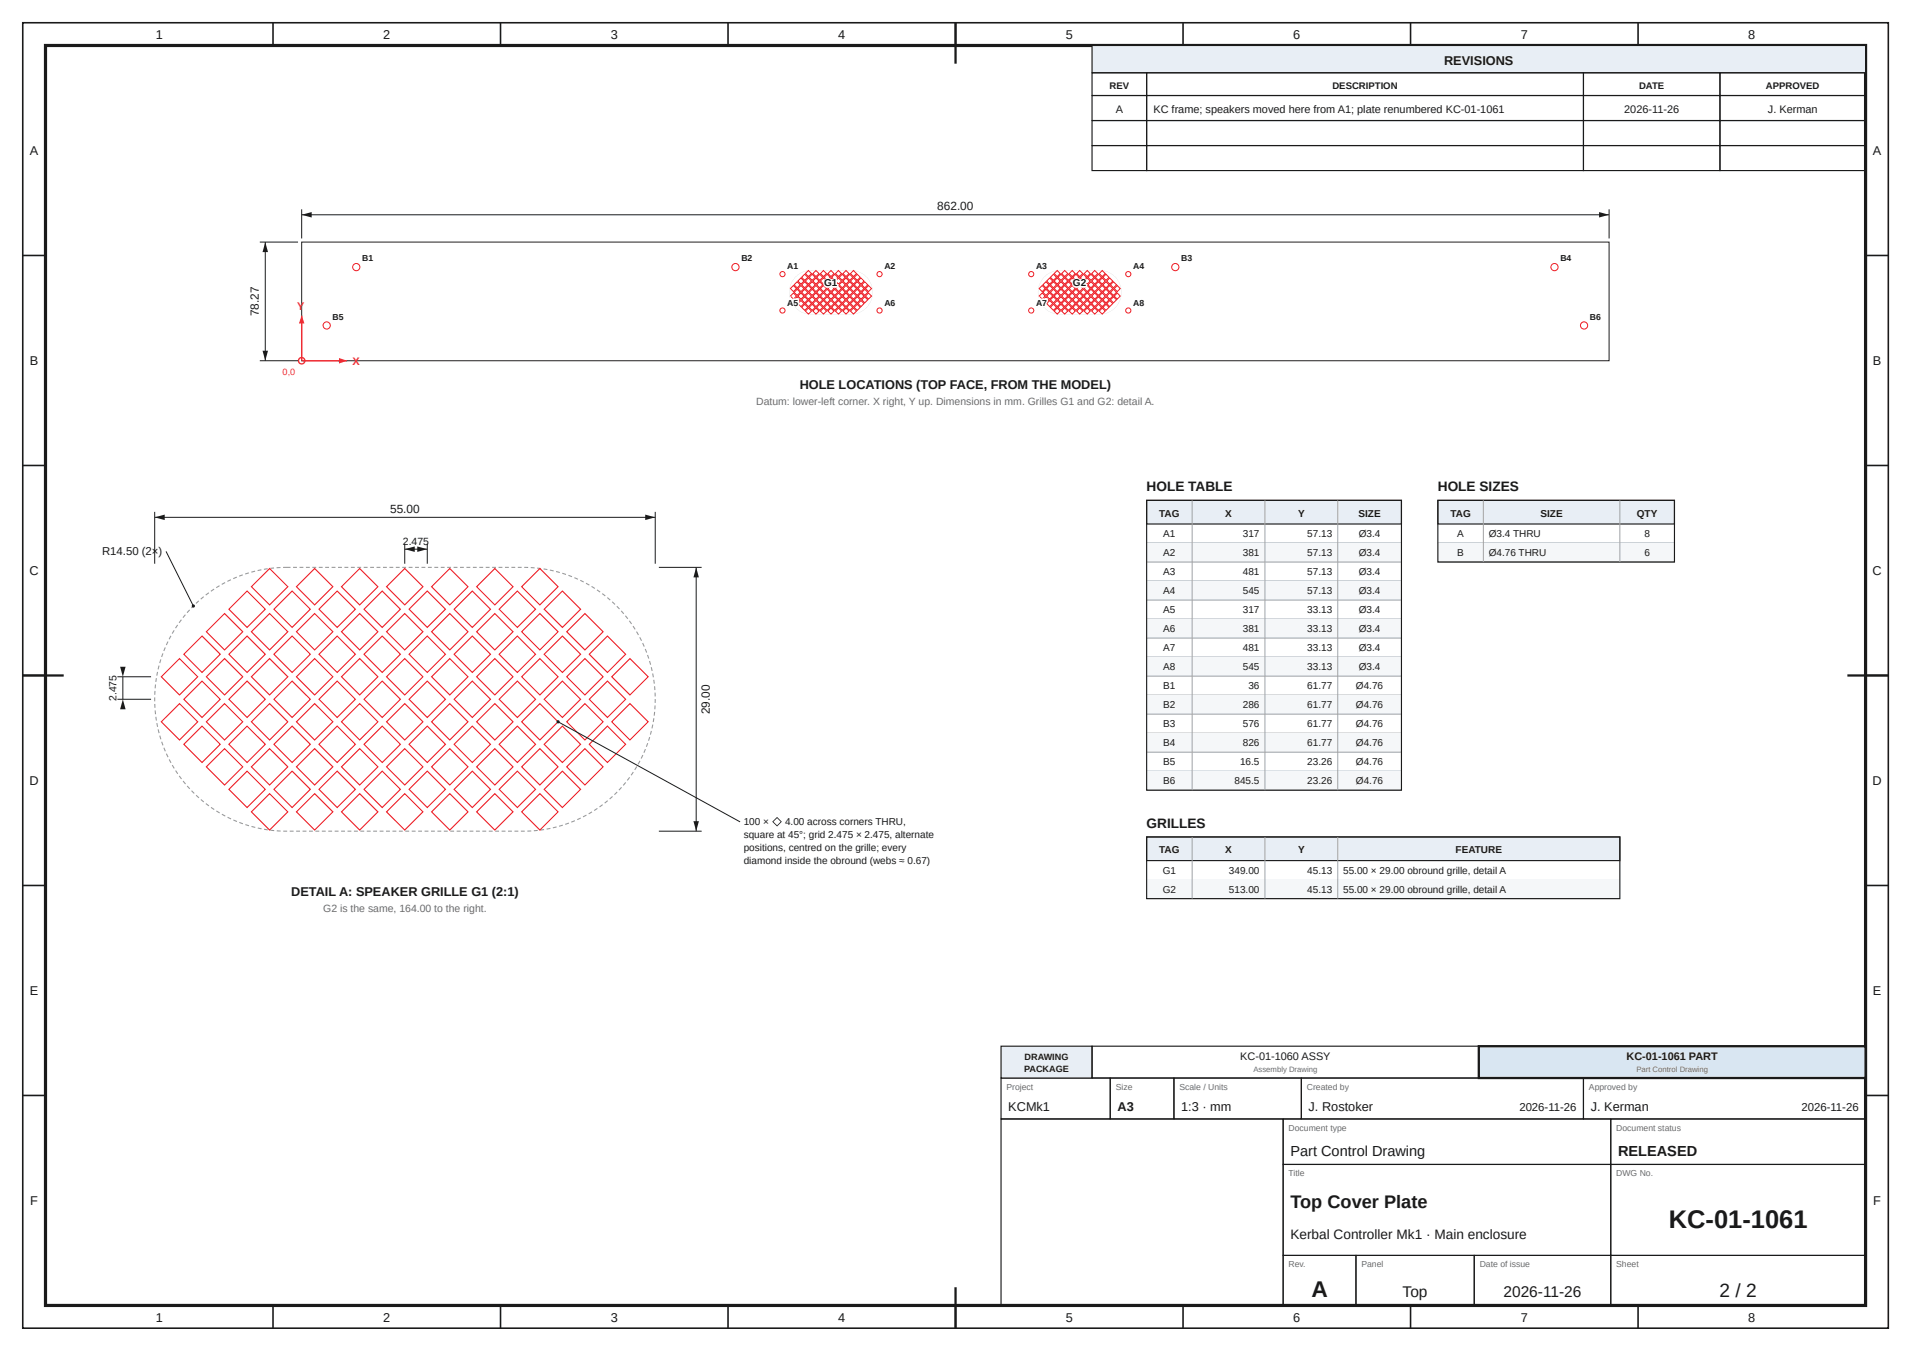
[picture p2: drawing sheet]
<svg xmlns="http://www.w3.org/2000/svg" width="420mm" height="297mm" viewBox="0 0 420 297" stroke-linecap="round" stroke-linejoin="round" font-family="sans-serif">
<g fill="none" stroke="#1a1a1a" stroke-width=".35">
<path d="M5 5h410v287h-410zM60 5v5M110 5v5M160 5v5M210 5v5M260 5v5M310 5v5M360 5v5M5 56.2h5M410 56.2h5M5 102.3h5M410 102.3h5"/>
<path d="M5 148.5h5M410 148.5h5M5 194.7h5M410 194.7h5M5 240.8h5M410 240.8h5M60 287v5M110 287v5M160 287v5M210 287v5M260 287v5M310 287v5"/>
<path d="M360 287v5"/>
</g>
<path d="M10 10h400v277h-400z" fill="none" stroke="#1a1a1a" stroke-width=".7" stroke-linecap="butt"/>
<path d="M210 5v9M5 148.5h9M406 148.5h9M210 283v9" fill="none" stroke="#1a1a1a" stroke-width=".5"/>
<path d="M240 10h170v6h-170z" fill="#e8eef5"/>
<g fill="none" stroke="#1a1a1a" stroke-width=".25">
<path d="M240 10h170v6h-170zM240 16h12v5h-12zM252 16h96v5h-96zM348 16h30v5h-30zM378 16h32v5h-32zM240 21h12v5.5h-12zM240 26.5h12v5.5h-12zM240 32h12v5.5h-12zM252 21h96v5.5h-96zM252 26.5h96v5.5h-96zM252 32h96v5.5h-96zM348 21h30v5.5h-30z"/>
<path d="M348 26.5h30v5.5h-30zM348 32h30v5.5h-30zM378 21h32v5.5h-32zM378 26.5h32v5.5h-32zM378 32h32v5.5h-32zM220 237h24v9h-24zM244 237h14v9h-14zM258 237h28v9h-28zM286 237h62v9h-62zM348 237h62v9h-62zM220 246h62v41h-62zM282 246h72v10h-72z"/>
<path d="M282 256h72v20h-72zM354 246h56v10h-56zM354 256h56v20h-56zM282 276h16v11h-16zM298 276h26v11h-26zM324 276h30v11h-30zM354 276h56v11h-56z"/>
</g>
<path d="M220 230h20v7h-20z" fill="#e8eef5"/>
<path d="M220 230h20v7h-20zM240 230h85v7h-85z" fill="none" stroke="#1a1a1a" stroke-width=".25"/>
<path d="M325 230h85v7h-85z" fill="#d9e6f2"/>
<path d="M325 230h85v7h-85z" fill="none" stroke="#1a1a1a" stroke-width=".5"/>
<path d="M252 110h56v5.2h-56z" fill="#e8eef5"/>
<path d="M252 110h56v5.2h-56z" fill="none" stroke="#1a1a1a" stroke-width=".25"/>
<path d="M252 119.4h56" fill="none" stroke="#9aa3ad" stroke-width=".22"/>
<path d="M252 119.4h56v4.2h-56z" fill="#f5f7f9"/>
<path d="M252 123.6h56M252 127.7h56" fill="none" stroke="#9aa3ad" stroke-width=".22"/>
<path d="M252 127.7h56v4.2h-56z" fill="#f5f7f9"/>
<path d="M252 131.9h56M252 136.1h56" fill="none" stroke="#9aa3ad" stroke-width=".22"/>
<path d="M252 136.1h56v4.2h-56z" fill="#f5f7f9"/>
<path d="M252 140.3h56M252 144.5h56" fill="none" stroke="#9aa3ad" stroke-width=".22"/>
<path d="M252 144.5h56v4.1h-56z" fill="#f5f7f9"/>
<path d="M252 148.6h56M252 152.8h56" fill="none" stroke="#9aa3ad" stroke-width=".22"/>
<path d="M252 152.8h56v4.2h-56z" fill="#f5f7f9"/>
<path d="M252 157h56M252 161.2h56" fill="none" stroke="#9aa3ad" stroke-width=".22"/>
<path d="M252 161.2h56v4.2h-56z" fill="#f5f7f9"/>
<path d="M252 165.4h56M252 169.5h56" fill="none" stroke="#9aa3ad" stroke-width=".22"/>
<path d="M252 169.5h56v4.2h-56z" fill="#f5f7f9"/>
<path d="M262 110v63.7M278 110v63.7M294 110v63.7M252 173.7h56" fill="none" stroke="#9aa3ad" stroke-width=".22"/>
<path d="M252 110h56v63.7h-56z" fill="none" stroke="#1a1a1a" stroke-width=".25"/>
<path d="M316 110h52v5.2h-52z" fill="#e8eef5"/>
<path d="M316 110h52v5.2h-52z" fill="none" stroke="#1a1a1a" stroke-width=".25"/>
<path d="M316 119.4h52" fill="none" stroke="#9aa3ad" stroke-width=".22"/>
<path d="M316 119.4h52v4.2h-52z" fill="#f5f7f9"/>
<path d="M326 110v13.6M356 110v13.6M316 123.6h52" fill="none" stroke="#9aa3ad" stroke-width=".22"/>
<path d="M316 110h52v13.6h-52z" fill="none" stroke="#1a1a1a" stroke-width=".25"/>
<path d="M252 184h104v5.2h-104z" fill="#e8eef5"/>
<path d="M252 184h104v5.2h-104z" fill="none" stroke="#1a1a1a" stroke-width=".25"/>
<path d="M252 193.4h104" fill="none" stroke="#9aa3ad" stroke-width=".22"/>
<path d="M252 193.4h104v4.2h-104z" fill="#f5f7f9"/>
<path d="M252 197.6h104M262 184v13.6M278 184v13.6M294 184v13.6" fill="none" stroke="#9aa3ad" stroke-width=".22"/>
<path d="M252 184h104v13.6h-104z" fill="none" stroke="#1a1a1a" stroke-width=".25"/>
<path d="M66.3 53.2h287.3v26.1h-287.3z" fill="none" stroke="#231f20" stroke-width=".22"/>
<g fill="#999">
<path d="M178.5 59.4l.2 .1zM178.8 59.4l.1 .1zM179 59.4l.1 .1zM179.2 59.4l.2 .1zM179.5 59.4l.1 .1zM179.7 59.4l.2 .1zM179.9 59.4l.2 .1zM180.2 59.4l.1 .1zM180.4 59.4l.2 .1zM180.7 59.4l.1 .1zM180.9 59.4l.1 .1zM181.1 59.4l.2 .1zM181.4 59.4l.1 .1zM181.6 59.4l.1 .1zM181.8 59.4l.2 .1zM182.1 59.4l.1 .1zM182.3 59.4l.1 .1zM182.5 59.4l.2 .1zM182.8 59.4l.1 .1zM183 59.4l.1 .1zM183.2 59.4l.2 .1zM183.5 59.4l.1 .1zM183.7 59.4l.1 .1zM183.9 59.4l.2 .1zM184.2 59.4l.1 .1zM184.4 59.4l.2 .1zM184.6 59.4l.2 .1zM184.9 59.4l.1 .1zM185.1 59.4l.2 .1zM185.4 59.4l.1 .1zM185.6 59.4l.1 .1zM185.8 59.4l.2 .1zM186.1 59.4l.1 .1zM186.3 59.4l.1 .1zM186.5 59.4l.2 .1zM186.8 59.4l.1 .1zM187 59.4l.1 .1zM187.2 59.4l.2 .1zM187.5 59.4l.1 .1zM187.7 59.5h.1zM187.9 59.5l.2 .1zM188.2 59.6h.1zM188.4 59.6l.1 .1zM188.6 59.7l.1 .1zM188.8 59.8l.2 .1zM189.1 59.9l.1 .1zM189.3 60l.1 .1zM189.5 60.1l.1 .1zM189.7 60.2l.1 .2zM189.9 60.4l.1 .1zM190.1 60.5v.1zM190.2 60.7l.1 .1zM190.4 60.9h.1zM190.5 61l.2 .1zM190.7 61.2l.1 .1zM190.8 61.4l.1 .1zM191 61.6l.1 .1zM191.1 61.8l.1 .1zM191.2 62l.1 .1zM191.3 62.2l.1 .1zM191.4 62.4l.1 .1zM191.5 62.6l.1 .2zM191.6 62.9v.1zM191.6 63.1l.1 .1zM191.7 63.3l.1 .2zM191.7 63.6l.1 .1zM191.8 63.8v.1zM191.8 64v.2zM191.8 64.3v.1zM191.8 64.5v.1zM191.8 64.7v.2zM191.7 65v.1zM191.7 65.2v.1zM191.6 65.4v.2zM191.6 65.6v.2zM191.5 65.9v.1zM191.4 66.1v.1zM191.3 66.3v.1zM191.2 66.5v.2zM191.1 66.7v.2zM191 66.9l-.1 .2zM190.8 67.1v.1zM190.7 67.3l-.1 .1zM190.5 67.5v.1zM190.3 67.7h.1zM190.1 67.9l.1-.1zM189.9 68.1l.2-.1zM189.7 68.2l.2-.1zM189.6 68.3h.1zM189.4 68.4h.1zM189.1 68.6l.2-.1zM188.9 68.7l.2-.1zM188.7 68.7h.2zM188.5 68.8h.1zM188.3 68.9h.1zM188 69h.2zM187.8 69h.2zM187.6 69l.1 .1zM187.4 69.1h.1zM187.1 69.1h.2zM186.9 69.1h.1zM186.6 69.1h.2zM186.4 69.1h.1zM186.2 69.1h.1zM185.9 69.1h.2zM185.7 69.1h.1zM185.5 69.1h.1zM185.2 69.1h.2zM185 69.1h.1zM184.8 69.1h.1zM184.5 69.1h.2zM184.3 69.1h.1zM184.1 69.1h.1zM183.8 69.1h.2zM183.6 69.1h.1zM183.4 69.1h.1zM183.1 69.1h.2zM182.9 69.1h.1zM182.6 69.1h.2zM182.4 69.1h.2zM182.2 69.1h.1zM181.9 69.1h.2zM181.7 69.1h.1zM181.5 69.1h.1zM181.2 69.1h.2zM181 69.1h.1zM180.8 69.1h.1zM180.5 69.1h.2zM180.3 69.1h.1zM180.1 69.1h.1zM179.8 69.1h.2zM179.6 69.1h.1zM179.4 69.1h.1zM179.1 69.1h.2zM178.9 69.1h.1zM178.6 69.1h.2zM178.4 69.1h.2zM178.2 69.1h.1zM177.9 69.1h.2zM177.7 69l.1 .1zM177.5 69l.1 .1zM177.2 69h.2zM177 68.9l.1 .1zM176.8 68.8l.1 .1zM176.6 68.8h.1zM176.4 68.7l.1 .1zM176.1 68.6l.2 .1zM175.9 68.5l.1 .1zM175.7 68.3l.1 .1zM175.5 68.2l.1 .1zM175.4 68.1v.1zM175.2 67.9l.1 .1zM175 67.8l.1 .1zM174.8 67.6l.1 .1zM174.6 67.5h.2zM174.5 67.3l.1 .1zM174.3 67.1l.2 .1zM174.2 66.9l.1 .1zM174.1 66.7l.1 .1zM174 66.5l.1 .1zM173.9 66.3l.1 .1zM173.8 66l.1 .2zM173.7 65.8l.1 .1zM173.6 65.6l.1 .1zM173.6 65.4v.1zM173.5 65.1l.1 .2zM173.5 64.9v.1zM173.5 64.7v.1zM173.4 64.4l.1 .2zM173.4 64.2l.1 .1zM173.5 64v.1zM173.5 63.7v.2zM173.5 63.5v.1zM173.5 63.3l.1 .1zM173.6 63v.2zM173.7 62.8v.1zM173.7 62.6v.1zM173.8 62.4v.1zM173.9 62.1v.2zM174 61.9v.2zM174.2 61.7l-.1 .2zM174.3 61.5l-.1 .2zM174.4 61.3v.2zM174.6 61.2l-.1 .1zM174.7 61v.1zM175 60.7h.1zM175.1 60.6l.2-.1zM175.3 60.4h.2zM175.5 60.3l.2-.1zM175.7 60.2l.1-.1zM175.9 60h.2zM176.1 59.9h.2zM176.3 59.8h.2zM176.6 59.7h.1zM176.8 59.7h.1zM177 59.6h.1zM177.2 59.5h.2zM177.5 59.5h.1zM177.7 59.4l.1 .1zM177.9 59.4l.2 .1zM178.2 59.4l.2 .1z"/>
<path d="M233.2 59.4l.1 .1zM233.4 59.4l.2 .1zM233.7 59.4l.1 .1zM233.9 59.4l.1 .1zM234.1 59.4l.2 .1zM234.4 59.4l.1 .1zM234.6 59.4l.2 .1zM234.8 59.4l.2 .1zM235.1 59.4l.1 .1zM235.3 59.4l.2 .1zM235.6 59.4l.1 .1zM235.8 59.4l.1 .1zM236 59.4l.2 .1zM236.3 59.4l.1 .1zM236.5 59.4l.1 .1zM236.7 59.4l.2 .1zM237 59.4l.1 .1zM237.2 59.4l.1 .1zM237.4 59.4l.2 .1zM237.7 59.4l.1 .1zM237.9 59.4l.1 .1zM238.1 59.4l.2 .1zM238.4 59.4l.1 .1zM238.6 59.4l.2 .1zM238.8 59.4l.2 .1zM239.1 59.4l.1 .1zM239.3 59.4l.2 .1zM239.5 59.4l.2 .1zM239.8 59.4l.1 .1zM240 59.4l.2 .1zM240.3 59.4l.1 .1zM240.5 59.4l.1 .1zM240.7 59.4l.2 .1zM241 59.4l.1 .1zM241.2 59.4l.1 .1zM241.4 59.4l.2 .1zM241.7 59.4l.1 .1zM241.9 59.4l.1 .1zM242.1 59.4l.2 .1zM242.4 59.5h.1zM242.6 59.5l.1 .1zM242.8 59.6h.2zM243.1 59.6l.1 .1zM243.3 59.7l.1 .1zM243.5 59.8l.1 .1zM243.7 59.9l.1 .1zM243.9 60l.1 .1zM244.1 60.1l.1 .1zM244.3 60.2l.1 .2zM244.5 60.4l.1 .1zM244.7 60.5l.1 .1zM244.9 60.7l.1 .1zM245 60.9h.2zM245.2 61l.1 .1zM245.4 61.2l.1 .1zM245.5 61.4l.1 .1zM245.6 61.6l.1 .1zM245.8 61.8l.1 .1zM245.9 62l.1 .1zM246 62.2l.1 .1zM246.1 62.4l.1 .1zM246.2 62.6v.2zM246.2 62.9l.1 .1zM246.3 63.1l.1 .1zM246.4 63.3v.1zM246.4 63.5v.2zM246.4 63.8l.1 .1zM246.4 64l.1 .1zM246.4 64.2l.1 .2zM246.4 64.5l.1 .1zM246.4 64.7v.2zM246.4 64.9v.2zM246.4 65.2v.1zM246.3 65.4v.2zM246.2 65.6v.2zM246.2 65.9v.1zM246.1 66.1v.1zM246 66.3v.1zM245.9 66.5v.1zM245.8 66.7l-.1 .1zM245.7 66.9l-.1 .1zM245.5 67.1v.1zM245.4 67.3l-.1 .1zM245.2 67.5v.1zM245 67.7h.1zM244.8 67.9l.1-.1zM244.6 68h.2zM244.4 68.2l.2-.1zM244.2 68.3h.2zM244 68.4h.2zM243.8 68.5h.2zM243.6 68.7l.2-.1zM243.4 68.7h.1zM243.2 68.8h.1zM243 68.9h.1zM242.7 69h.2zM242.5 69h.1zM242.3 69l.1 .1zM242 69.1h.2zM241.8 69.1h.1zM241.6 69.1h.1zM241.3 69.1h.2zM241.1 69.1h.1zM240.9 69.1h.1zM240.6 69.1h.2zM240.4 69.1h.1zM240.2 69.1h.1zM239.9 69.1h.2zM239.7 69.1h.1zM239.4 69.1h.2zM239.2 69.1h.2zM239 69.1h.1zM238.7 69.1h.2zM238.5 69.1h.1zM238.3 69.1h.1zM238 69.1h.2zM237.8 69.1h.1zM237.6 69.1h.1zM237.3 69.1h.2zM237.1 69.1h.1zM236.9 69.1h.1zM236.6 69.1h.2zM236.4 69.1h.1zM236.2 69.1h.1zM235.9 69.1h.2zM235.7 69.1h.1zM235.5 69.1h.1zM235.2 69.1h.2zM235 69.1h.1zM234.7 69.1h.2zM234.5 69.1h.2zM234.3 69.1h.1zM234 69.1h.2zM233.8 69.1h.1zM233.6 69.1h.1zM233.3 69.1h.2zM233.1 69.1h.1zM232.9 69.1h.1zM232.6 69.1h.2zM232.4 69l.1 .1zM232.2 69l.1 .1zM231.9 69h.2zM231.7 68.9l.1 .1zM231.5 68.8l.1 .1zM231.3 68.8l.1 .1zM231 68.7l.2 .1zM230.8 68.6l.1 .1zM230.6 68.5l.1 .1zM230.4 68.3l.1 .2zM230.2 68.2l.1 .1zM230 68.1l.1 .1zM229.8 67.9l.1 .2zM229.7 67.8l.1 .1zM229.5 67.6l.1 .1zM229.3 67.5h.1zM229.2 67.3l.1 .1zM229 67.1l.1 .1zM228.9 66.9l.1 .1zM228.8 66.7l.1 .1zM228.7 66.5l.1 .1zM228.5 66.3l.1 .1zM228.5 66.1v.1zM228.4 65.8l.1 .2zM228.3 65.6l.1 .1zM228.2 65.4l.1 .1zM228.2 65.1l.1 .2zM228.2 64.9v.1zM228.1 64.7l.1 .1zM228.1 64.4l.1 .2zM228.1 64.2l.1 .1zM228.1 64l.1 .1zM228.1 63.7l.1 .2zM228.2 63.5v.1zM228.2 63.3v.1zM228.3 63v.2zM228.3 62.8v.2zM228.4 62.6v.1zM228.5 62.4v.1zM228.6 62.2v.1zM228.7 61.9v.2zM228.8 61.7v.2zM229 61.5l-.1 .2zM229.1 61.3l-.1 .2zM229.2 61.2v.1zM229.4 61l-.1 .1zM229.6 60.8l-.1 .1zM229.6 60.7h.2zM229.8 60.6l.1-.1zM230 60.4h.1zM230.2 60.3l.1-.1zM230.4 60.2l.1-.1zM230.6 60h.1zM230.8 59.9h.1zM231 59.8h.1zM231.2 59.7h.2zM231.4 59.7h.2zM231.7 59.6h.1zM231.9 59.5h.1zM232.1 59.5h.2zM232.4 59.4l.1 .1zM232.6 59.4l.1 .1zM232.8 59.4l.3 .1z"/>
</g>
<g fill="none" stroke="#ed1c24" stroke-width=".22">
<path d="M177.7 59.5l.6 .6-.6 .7-.7-.7zM179.3 59.5l.7 .6-.7 .7-.6-.7zM182.6 59.5l.7 .6-.7 .7-.6-.7zM184.3 59.5l.6 .6-.6 .7-.7-.7zM232.3 59.5l.7 .6-.7 .7-.6-.7zM234 59.5l.7 .6-.7 .7-.7-.7zM235.6 59.5l.7 .6-.7 .7-.6-.7zM242.2 59.5l.7 .6-.7 .7-.6-.7zM173.7 63.4l.7-.6 .6 .6-.6 .7zM173.7 65.1l.7-.7 .6 .7-.6 .7zM174.5 62.6l.7-.7 .7 .7-.7 .7zM174.5 64.3l.7-.7 .7 .7-.7 .6z"/>
<path d="M174.5 65.9l.7-.7 .7 .7-.7 .7zM175.4 61.8l.6-.7 .7 .7-.7 .7zM175.4 63.4l.6-.6 .7 .6-.7 .7zM175.4 65.1l.6-.7 .7 .7-.7 .7zM175.4 66.7l.6-.6 .7 .6-.7 .7zM176.2 64.3l.6-.7 .7 .7-.7 .6zM176.2 65.9l.6-.7 .7 .7-.7 .7zM176.8 60.3l.7 .7-.7 .6-.6-.6zM176.8 61.9l.7 .7-.7 .7-.6-.7zM176.8 66.9l.7 .7-.7 .6-.6-.6zM177.7 61.1l.6 .7-.6 .7-.7-.7zM177.7 62.8l.6 .6-.6 .7-.7-.7z"/>
<path d="M177.7 64.4l.6 .7-.6 .7-.7-.7zM177.7 66.1l.6 .6-.6 .7-.7-.7zM177.7 67.7l.6 .7-.6 .7-.7-.7zM177.8 62.6l.7-.7 .7 .7-.7 .7zM178.5 60.3l.7 .7-.7 .6-.7-.6zM178.5 63.6l.7 .7-.7 .6-.7-.6zM178.5 65.2l.7 .7-.7 .7-.7-.7zM178.5 66.9l.7 .7-.7 .6-.7-.6zM178.7 63.4l.6-.6 .7 .6-.7 .7zM178.7 66.7l.6-.6 .7 .6-.7 .7zM179.3 61.1l.7 .7-.7 .7-.6-.7zM179.3 64.4l.7 .7-.7 .7-.6-.7z"/>
<path d="M179.3 67.7l.7 .7-.7 .7-.6-.7zM180.1 60.3l.7 .7-.7 .6-.6-.6zM180.1 61.9l.7 .7-.7 .7-.6-.7zM180.1 63.6l.7 .7-.7 .6-.6-.6zM180.1 65.2l.7 .7-.7 .7-.6-.7zM180.1 66.9l.7 .7-.7 .6-.6-.6zM180.3 60.1l.7-.6 .6 .6-.6 .7zM180.3 61.8l.7-.7 .6 .7-.6 .7zM181 62.8l.6 .6-.6 .7-.7-.7zM181 64.4l.6 .7-.6 .7-.7-.7zM181 66.1l.6 .6-.6 .7-.7-.7zM181 67.7l.6 .7-.6 .7-.7-.7z"/>
<path d="M181.8 63.6l.7 .7-.7 .6-.7-.6zM181.8 60.3l.7 .7-.7 .6-.7-.6zM181.8 61.9l.7 .7-.7 .7-.7-.7zM181.8 65.2l.7 .7-.7 .7-.7-.7zM181.8 66.9l.7 .7-.7 .6-.7-.6zM182 63.4l.6-.6 .7 .6-.7 .7zM182 66.7l.6-.6 .7 .6-.7 .7zM182.6 61.1l.7 .7-.7 .7-.6-.7zM182.6 64.4l.7 .7-.7 .7-.6-.7zM182.6 67.7l.7 .7-.7 .7-.6-.7zM182.8 62.6l.6-.7 .7 .7-.7 .7zM183.4 60.3l.7 .7-.7 .6-.6-.6z"/>
<path d="M183.4 63.6l.7 .7-.7 .6-.6-.6zM183.4 65.2l.7 .7-.7 .7-.6-.7zM183.4 66.9l.7 .7-.7 .6-.6-.6zM184.3 61.1l.6 .7-.6 .7-.7-.7zM184.3 62.8l.6 .6-.6 .7-.7-.7zM184.3 64.4l.6 .7-.6 .7-.7-.7zM184.3 66.1l.6 .6-.6 .7-.7-.7zM184.3 67.7l.6 .7-.6 .7-.7-.7zM184.4 64.3l.7-.7 .7 .7-.7 .6zM184.4 65.9l.7-.7 .7 .7-.7 .7zM185.1 60.3l.7 .7-.7 .6-.7-.6zM185.1 61.9l.7 .7-.7 .7-.7-.7z"/>
<path d="M185.1 66.9l.7 .7-.7 .6-.7-.6zM185.3 60.1l.6-.6 .7 .6-.7 .7zM185.3 61.8l.6-.7 .7 .7-.7 .7zM185.3 63.4l.6-.6 .7 .6-.7 .7zM185.3 65.1l.6-.7 .7 .7-.7 .7zM185.3 66.7l.6-.6 .7 .6-.7 .7zM185.9 67.7l.7 .7-.7 .7-.6-.7zM186.1 61l.6-.7 .7 .7-.7 .6zM186.1 62.6l.6-.7 .7 .7-.7 .7zM186.1 64.3l.6-.7 .7 .7-.7 .6zM186.1 65.9l.6-.7 .7 .7-.7 .7zM186.7 66.9l.7 .7-.7 .6-.6-.6z"/>
<path d="M186.9 60.1l.7-.6 .6 .6-.6 .7zM186.9 61.8l.7-.7 .6 .7-.6 .7zM186.9 63.4l.7-.6 .6 .6-.6 .7zM186.9 65.1l.7-.7 .6 .7-.6 .7zM186.9 66.7l.7-.6 .6 .6-.6 .7zM186.9 68.4l.7-.7 .6 .7-.6 .7zM187.7 61l.7-.7 .7 .7-.7 .6zM187.7 62.6l.7-.7 .7 .7-.7 .7zM187.7 64.3l.7-.7 .7 .7-.7 .6zM187.7 65.9l.7-.7 .7 .7-.7 .7zM188.4 66.9l.7 .7-.7 .6-.7-.6zM188.6 61.8l.6-.7 .7 .7-.7 .7z"/>
<path d="M188.6 63.4l.6-.6 .7 .6-.7 .7zM188.6 65.1l.6-.7 .7 .7-.7 .7zM188.6 66.7l.6-.6 .7 .6-.7 .7zM189.4 62.6l.6-.7 .7 .7-.7 .7zM189.4 64.3l.6-.7 .7 .7-.7 .6zM189.4 65.9l.6-.7 .7 .7-.7 .7zM190.9 62.8l.6 .6-.6 .7-.7-.7zM190.9 64.4l.6 .7-.6 .7-.7-.7zM228.4 63.4l.6-.6 .7 .6-.7 .7zM229 64.4l.7 .7-.7 .7-.6-.7zM229.9 61.9l.6 .7-.6 .7-.7-.7zM229.9 63.6l.6 .7-.6 .6-.7-.6z"/>
<path d="M229.9 65.2l.6 .7-.6 .7-.7-.7zM230 61.8l.7-.7 .7 .7-.7 .7zM230.7 62.8l.7 .6-.7 .7-.7-.7zM230.7 64.4l.7 .7-.7 .7-.7-.7zM230.7 66.1l.7 .6-.7 .7-.7-.7zM231.5 60.3l.7 .7-.7 .6-.7-.6zM231.5 61.9l.7 .7-.7 .7-.7-.7zM231.5 63.6l.7 .7-.7 .6-.7-.6zM231.5 65.2l.7 .7-.7 .7-.7-.7zM231.5 66.9l.7 .7-.7 .6-.7-.6zM232.3 61.1l.7 .7-.7 .7-.6-.7zM232.3 62.8l.7 .6-.7 .7-.6-.7z"/>
<path d="M232.3 64.4l.7 .7-.7 .7-.6-.7zM232.3 66.1l.7 .6-.7 .7-.6-.7zM232.3 67.7l.7 .7-.7 .7-.6-.7zM232.5 62.6l.7-.7 .6 .7-.6 .7zM233.2 60.3l.6 .7-.6 .6-.7-.6zM233.2 63.6l.6 .7-.6 .6-.7-.6zM233.2 65.2l.6 .7-.6 .7-.7-.7zM233.2 66.9l.6 .7-.6 .6-.7-.6zM234 61.1l.7 .7-.7 .7-.7-.7zM234 62.8l.7 .6-.7 .7-.7-.7zM234 64.4l.7 .7-.7 .7-.7-.7zM234 66.1l.7 .6-.7 .7-.7-.7z"/>
<path d="M234 67.7l.7 .7-.7 .7-.7-.7zM234.1 61l.7-.7 .7 .7-.7 .6zM234.1 65.9l.7-.7 .7 .7-.7 .7zM234.8 61.9l.7 .7-.7 .7-.7-.7zM234.8 63.6l.7 .7-.7 .6-.7-.6zM234.8 66.9l.7 .7-.7 .6-.7-.6zM235.6 61.1l.7 .7-.7 .7-.6-.7zM235.6 62.8l.7 .6-.7 .7-.6-.7zM235.6 64.4l.7 .7-.7 .7-.6-.7zM235.6 66.1l.7 .6-.7 .7-.6-.7zM235.6 67.7l.7 .7-.7 .7-.6-.7zM236.5 63.6l.6 .7-.6 .6-.7-.6z"/>
<path d="M236.5 60.3l.6 .7-.6 .6-.7-.6zM236.5 61.9l.6 .7-.6 .7-.7-.7zM236.5 65.2l.6 .7-.6 .7-.7-.7zM236.5 66.9l.6 .7-.6 .6-.7-.6zM236.6 60.1l.7-.6 .7 .6-.7 .7zM236.6 61.8l.7-.7 .7 .7-.7 .7zM236.6 63.4l.7-.6 .7 .6-.7 .7zM236.6 65.1l.7-.7 .7 .7-.7 .7zM236.6 66.7l.7-.6 .7 .6-.7 .7zM236.6 68.4l.7-.7 .7 .7-.7 .7zM237.4 61l.7-.7 .7 .7-.7 .6zM237.4 62.6l.7-.7 .7 .7-.7 .7z"/>
<path d="M237.4 64.3l.7-.7 .7 .7-.7 .6zM237.4 65.9l.7-.7 .7 .7-.7 .7zM238.1 66.9l.7 .7-.7 .6-.7-.6zM238.3 60.1l.6-.6 .7 .6-.7 .7zM238.3 61.8l.6-.7 .7 .7-.7 .7zM238.3 63.4l.6-.6 .7 .6-.7 .7zM238.3 65.1l.6-.7 .7 .7-.7 .7zM238.3 66.7l.6-.6 .7 .6-.7 .7zM238.9 67.7l.7 .7-.7 .7-.6-.7zM239.1 61l.7-.7 .6 .7-.6 .6zM239.1 62.6l.7-.7 .6 .7-.6 .7zM239.1 64.3l.7-.7 .6 .7-.6 .6z"/>
<path d="M239.1 65.9l.7-.7 .6 .7-.6 .7zM239.8 66.9l.6 .7-.6 .6-.7-.6zM239.9 60.1l.7-.6 .7 .6-.7 .7zM239.9 61.8l.7-.7 .7 .7-.7 .7zM239.9 63.4l.7-.6 .7 .6-.7 .7zM239.9 65.1l.7-.7 .7 .7-.7 .7zM239.9 66.7l.7-.6 .7 .6-.7 .7zM240.6 67.7l.7 .7-.7 .7-.7-.7zM240.7 61l.7-.7 .7 .7-.7 .6zM240.7 62.6l.7-.7 .7 .7-.7 .7zM240.7 64.3l.7-.7 .7 .7-.7 .6zM240.7 65.9l.7-.7 .7 .7-.7 .7z"/>
<path d="M240.7 67.6l.7-.7 .7 .7-.7 .6zM241.6 63.4l.6-.6 .7 .6-.7 .7zM241.6 66.7l.6-.6 .7 .6-.7 .7zM242.2 61.1l.7 .7-.7 .7-.6-.7zM242.2 64.4l.7 .7-.7 .7-.6-.7zM242.2 67.7l.7 .7-.7 .7-.6-.7zM243.1 60.3l.6 .7-.6 .6-.7-.6zM243.1 61.9l.6 .7-.6 .7-.7-.7zM243.1 63.6l.6 .7-.6 .6-.7-.6zM243.1 65.2l.6 .7-.6 .7-.7-.7zM243.1 66.9l.6 .7-.6 .6-.7-.6zM243.2 61.8l.7-.7 .7 .7-.7 .7z"/>
<path d="M243.9 62.8l.7 .6-.7 .7-.7-.7zM243.9 64.4l.7 .7-.7 .7-.7-.7zM243.9 66.1l.7 .6-.7 .7-.7-.7zM244.7 61.9l.7 .7-.7 .7-.7-.7zM244.7 63.6l.7 .7-.7 .6-.7-.6zM244.7 65.2l.7 .7-.7 .7-.7-.7zM245.5 62.8l.7 .6-.7 .7-.6-.7zM245.5 64.4l.7 .7-.7 .7-.6-.7z"/>
<circle cx="78.3" cy="58.7" r=".79"/>
<circle cx="161.6" cy="58.7" r=".79"/>
<circle cx="258.3" cy="58.7" r=".79"/>
<circle cx="341.6" cy="58.7" r=".79"/>
<circle cx="71.8" cy="71.6" r=".79"/>
<circle cx="172" cy="60.3" r=".57"/>
<circle cx="172" cy="68.3" r=".57"/>
<circle cx="193.3" cy="60.3" r=".57"/>
<circle cx="193.3" cy="68.3" r=".57"/>
<circle cx="226.6" cy="60.3" r=".57"/>
<circle cx="226.6" cy="68.3" r=".57"/>
<circle cx="248" cy="68.3" r=".57"/>
<circle cx="248" cy="60.3" r=".57"/>
<circle cx="348.1" cy="71.6" r=".79"/>
</g>
<path d="M66.3 79.3h10" fill="none" stroke="#c0392b" stroke-width=".3"/>
<path d="M74.5 78.7l1.8 .6-1.8 .6z" fill="#c0392b"/>
<path d="M66.3 69.3v10" fill="none" stroke="#c0392b" stroke-width=".3"/>
<path d="M66.3 69.3l.6 1.8h-1.2z" fill="#c0392b"/>
<circle cx="66.3" cy="79.3" r=".7" fill="none" stroke="#c0392b" stroke-width=".3"/>
<path d="M66.3 46v6.4M66.3 47.2h287.3M353.6 46v6.4" fill="none" stroke="#1a1a1a" stroke-width=".22"/>
<g fill="#1a1a1a">
<path d="M66.3 47.2l2.2-.6v1.2z"/>
<path d="M351.4 46.6l2.2 .6-2.2 .6z"/>
</g>
<path d="M57.1 53.2h8.4M58.3 53.2v26.1M57.1 79.3h8.4" fill="none" stroke="#1a1a1a" stroke-width=".22"/>
<g fill="#1a1a1a">
<path d="M58.3 53.2l.6 2.2h-1.2z"/>
<path d="M57.7 77.1h1.2l-.6 2.2z"/>
</g>
<path d="M64.4 124.6v.3h.9v-.3zM65.8 124.6v.3h.9v-.3zM67.2 124.6v.3h.9v-.3zM68.6 124.6v.3h.9v-.3zM70.1 124.6v.3h.8v-.3zM71.5 124.6v.3h.8v-.3zM72.9 124.6v.3h.8v-.3zM74.3 124.6v.3h.8v-.3zM75.7 124.6v.3h.8v-.3zM77.1 124.6v.3h.9v-.3zM78.5 124.6v.3h.9v-.3zM79.9 124.6v.3h.9v-.3zM81.3 124.6v.3h.9v-.3zM82.8 124.6v.3h.8v-.3zM84.2 124.6v.3h.8v-.3zM85.6 124.6v.3h.8v-.3zM87 124.6v.3h.8v-.3zM88.4 124.6v.3h.8v-.3zM89.8 124.6v.3h.9v-.3zM91.2 124.6v.3h.9v-.3zM92.6 124.6v.3h.9v-.3zM94 124.6v.3h.9v-.3zM95.5 124.6v.3h.8v-.3zM96.9 124.6v.3h.8v-.3zM98.3 124.6v.3h.8v-.3zM99.7 124.6v.3h.8v-.3zM101.1 124.6v.3h.8v-.3zM102.5 124.6v.3h.9v-.3zM103.9 124.6v.3h.9v-.3zM105.3 124.6v.3h.9v-.3zM106.7 124.6v.3h.9v-.3zM108.2 124.6v.3h.8v-.3zM109.6 124.6v.3h.8v-.3zM111 124.6v.3h.8v-.3zM112.4 124.6v.3h.8v-.3zM113.8 124.6v.3h.8v-.3zM115.2 124.6v.3h.9v-.3zM116.7 124.7l-.1 .2 .9 .1v-.3zM118.1 124.8l-.1 .2 .9 .1v-.2zM119.5 125l-.1 .2 .9 .1v-.2zM120.9 125.2l-.1 .2 .8 .2 .1-.2zM122.2 125.5v.3l.8 .2 .1-.2zM123.6 125.9l-.1 .2 .8 .3 .1-.2zM125 126.4l-.1 .2 .8 .3 .1-.2zM126.3 126.9l-.1 .2 .8 .4 .1-.3zM127.6 127.5l-.1 .2 .7 .4 .1-.2zM128.8 128.1l-.1 .2 .8 .4 .1-.2zM130.1 128.8l-.2 .2 .8 .5 .1-.2zM131.3 129.6l-.2 .2 .7 .5 .2-.2zM132.4 130.4l-.1 .2 .6 .5 .2-.2zM133.5 131.3l-.1 .2 .6 .5 .2-.2zM134.6 132.2l-.1 .2 .6 .6 .1-.2zM135.5 133.4l.6 .6 .1-.2-.6-.6zM136.4 134.4l.6 .6 .2-.1-.6-.7zM137.3 135.4l.6 .7 .2-.1-.6-.7zM138.2 136.6l.5 .6 .2-.1-.5-.7zM139 137.7l.5 .7 .2-.1-.5-.7zM139.8 138.9l.4 .8 .2-.2-.4-.7zM140.5 140.2l.4 .7 .2-.1-.4-.8zM141.1 141.4l.4 .8 .2-.1-.4-.8zM141.7 142.7l.3 .8 .2-.1-.3-.8zM142.2 144l.3 .8 .2-.1-.3-.8zM142.6 145.4l.3 .8 .2-.1-.2-.8zM143 146.7l.2 .8h.2l-.2-.9zM143.3 148.1l.2 .8h.2l-.1-.9zM143.6 149.5l.1 .8h.2l-.1-.9zM143.7 150.9l.1 .8h.2v-.9zM143.8 152.3l.1 .8h.2v-.8zM143.9 153.7v.8h.2v-.8zM143.8 155.1v.8h.2l.1-.8zM143.7 156.5v.8l.2 .1 .1-.9zM143.6 157.9l-.2 .8 .3 .1 .1-.9zM143.3 159.3l-.1 .8 .2 .1 .2-.9zM143 160.7l-.2 .8h.3l.2-.8zM142.7 162l-.3 .8 .2 .1 .3-.8zM142.2 163.3l-.3 .8 .3 .1 .3-.8zM141.7 164.7l-.3 .7 .2 .1 .4-.8zM141.2 165.9l-.4 .8 .2 .1 .4-.8zM140.5 167.2l-.4 .8 .2 .1 .5-.8zM139.8 168.5l-.4 .7 .2 .1 .4-.7zM139.1 169.7l-.5 .7 .2 .1 .5-.7zM138.3 170.8l-.5 .7 .2 .1 .5-.6zM137.4 171.9l-.5 .7 .2 .1 .5-.6zM136.5 173l-.6 .6 .2 .2 .6-.6zM134.9 174.6l.2 .2 .6-.6-.1-.2zM133.9 175.6l.2 .1 .6-.5-.2-.2zM132.8 176.5l.2 .2 .6-.6-.1-.2zM131.7 177.3l.1 .2 .7-.5-.1-.2zM130.5 178.1l.1 .2 .8-.5-.2-.2zM129.3 178.8l.1 .2 .8-.4-.2-.2zM128.1 179.5l.1 .2 .7-.4-.1-.2zM126.8 180.1l.1 .2 .8-.4-.1-.2zM125.5 180.6l.1 .3 .8-.4-.1-.2zM124.2 181.1l.1 .2 .8-.2-.1-.3zM122.8 181.5l.1 .3 .8-.3-.1-.2zM121.5 181.9v.2l.9-.2-.1-.2zM120.1 182.2v.2l.9-.2-.1-.2zM118.7 182.4v.2l.9-.1v-.2zM117.3 182.5v.3l.9-.1v-.3zM115.9 182.6v.2h.9l-.1-.2zM114.5 182.6v.3h.8v-.3zM113.1 182.6v.3h.8v-.3zM111.7 182.6v.3h.8v-.3zM110.2 182.6v.3h.9v-.3zM108.8 182.6v.3h.9v-.3zM107.4 182.6v.3h.9v-.3zM106 182.6v.3h.9v-.3zM104.6 182.6v.3h.8v-.3zM103.2 182.6v.3h.8v-.3zM101.8 182.6v.3h.8v-.3zM100.4 182.6v.3h.8v-.3zM99 182.6v.3h.8v-.3zM97.5 182.6v.3h.9v-.3zM96.1 182.6v.3h.9v-.3zM94.7 182.6v.3h.9v-.3zM93.3 182.6v.3h.9v-.3zM91.9 182.6v.3h.8v-.3zM90.5 182.6v.3h.8v-.3zM89.1 182.6v.3h.8v-.3zM87.7 182.6v.3h.8v-.3zM86.3 182.6v.3h.8v-.3zM84.8 182.6v.3h.9v-.3zM83.4 182.6v.3h.9v-.3zM82 182.6v.3h.9v-.3zM80.6 182.6v.3h.9v-.3zM79.2 182.6v.3h.8v-.3zM77.8 182.6v.3h.8v-.3zM76.4 182.6v.3h.8v-.3zM75 182.6v.3h.8v-.3zM73.6 182.6v.3h.8v-.3zM72.1 182.6v.3h.9v-.3zM70.7 182.6v.3h.9v-.3zM69.3 182.6v.3h.9v-.3zM67.9 182.6v.3h.9v-.3zM66.5 182.6v.3h.8v-.3zM65.1 182.6v.3h.8v-.3zM63.7 182.6v.3h.8v-.3zM62.3 182.6l-.1 .2 .9 .1v-.3zM60.8 182.5v.3h.9v-.2zM59.4 182.4v.2l.8 .1 .1-.2zM58.1 182.2l-.1 .2 .8 .2 .1-.3zM56.7 181.9l-.1 .3 .9 .1v-.2zM55.3 181.6l-.1 .2 .9 .2v-.2zM54 181.2l-.1 .2 .8 .3 .1-.3zM52.6 180.7v.2l.7 .3 .1-.2zM51.3 180.2l-.1 .2 .8 .3 .1-.2zM50.1 179.6l-.1 .2 .7 .3 .1-.2zM48.8 178.9l-.1 .2 .8 .4 .1-.2zM47.6 178.2l-.1 .2 .7 .4 .1-.2zM46.4 177.4l-.1 .2 .7 .5 .1-.2zM45.3 176.6l-.1 .2 .6 .5 .2-.2zM44.2 175.7l-.1 .2 .6 .5 .2-.2zM43.2 174.7l-.2 .2 .6 .6 .2-.2zM42 173.9l.6 .6 .2-.2-.6-.6zM41 172.9l.6 .6 .2-.2-.6-.6zM40.1 171.8l.6 .6 .2-.1-.6-.7zM39.3 170.6l.5 .7 .2-.1-.5-.7zM38.5 169.5l.5 .7 .2-.2-.5-.7zM37.8 168.3l.4 .7 .2-.1-.4-.8zM37.1 167l.4 .8 .2-.1-.4-.8zM36.5 165.7l.3 .8 .2-.1-.3-.8zM35.9 164.4l.3 .8 .3-.1-.4-.8zM35.4 163.1l.3 .8 .2-.1-.3-.8zM35 161.8l.2 .8 .3-.1-.3-.8zM34.6 160.4l.2 .8 .3-.1-.2-.8zM34.4 159l.1 .8h.2l-.1-.9zM34.1 157.6l.2 .8h.2l-.1-.8zM34 156.2l.1 .8h.2l-.1-.8zM33.9 154.8v.8h.3l-.1-.8zM33.9 153.3v.9h.2v-.9zM33.9 151.9v.8l.2 .1 .1-.9zM34.1 150.5l-.1 .8h.2l.1-.8zM34.3 149.1l-.2 .8h.3l.1-.8zM34.5 147.7l-.2 .8 .3 .1 .1-.9zM34.8 146.3l-.2 .8 .3 .1 .2-.8zM35.2 144.9l-.2 .8 .2 .1 .3-.8zM35.7 143.6l-.3 .8 .2 .1 .3-.8zM36.2 142.3l-.3 .8 .2 .1 .3-.8zM36.8 141l-.4 .8 .3 .1 .3-.8zM37.5 139.7l-.4 .8 .2 .1 .4-.8zM38.2 138.5l-.5 .7 .2 .2 .5-.8zM38.9 137.3l-.4 .7 .2 .2 .4-.7zM39.8 136.2l-.5 .7 .2 .1 .5-.7zM40.7 135.1l-.6 .6 .2 .2 .5-.7zM41.6 134l-.6 .6 .2 .2 .6-.6zM42.4 133.2l-.4 .4 .2 .1 .5-.6-.1-.1zM43 132.6l.2 .2 .6-.6-.2-.2zM44 131.6l.2 .2 .6-.5-.1-.2zM45.1 130.7l.2 .2 .7-.5-.2-.2zM46.3 129.9l.1 .2 .7-.5-.1-.2zM47.5 129.1l.1 .2 .7-.4-.1-.2zM48.7 128.4l.1 .2 .7-.4-.1-.2zM49.9 127.7l.1 .2 .8-.3-.1-.3zM51.2 127.1l.1 .2 .8-.3-.1-.2zM52.5 126.6l.1 .2 .8-.3-.1-.2zM53.8 126.1l.1 .2 .8-.2v-.3zM55.2 125.7l.1 .2 .8-.2-.1-.2zM56.6 125.3v.3l.9-.2-.1-.3zM58 125v.3l.8-.1v-.3zM59.4 124.8v.3l.8-.1v-.3zM60.8 124.7v.2h.8v-.3zM62.2 124.6v.3h1.6v-.3z" fill="#999"/>
<g fill="none" stroke="#ed1c24" stroke-width=".24">
<path d="M45.4 138.9l4-4 4 4-4 4zM54.3 129.9l4 4-4 4-4-4zM54.3 139.8l4 4-4 4-4-4zM59.2 125l4.1 4-4.1 4-3.9-4zM59.2 134.9l4.1 4-4.1 4-3.9-4zM64.2 129.9l4 4-4 4-4-4zM64.2 139.8l4 4-4 4-4-4zM65.2 129l3.9-4 4.1 4-4.1 4zM65.2 138.9l3.9-4 4.1 4-4.1 4zM74.1 129.9l4 4-4 4-4-4zM74.1 139.8l4 4-4 4-4-4zM75.1 129l3.9-4 4.1 4-4.1 4z"/>
<path d="M75.1 138.9l3.9-4 4.1 4-4.1 4zM84 129.9l4 4-4 4-4-4zM84 139.8l4 4-4 4-4-4zM84.9 129l4-4 4 4-4 4zM84.9 138.9l4-4 4 4-4 4zM93.9 129.9l4 4-4 4-4-4zM93.9 139.8l4 4-4 4-4-4zM94.8 129l4-4 4 4-4 4zM94.8 138.9l4-4 4 4-4 4zM103.8 129.9l4 4-4 4-4-4zM103.8 139.8l4 4-4 4-4-4zM104.7 129l4-4 4 4-4 4z"/>
<path d="M104.7 138.9l4-4 4 4-4 4zM109.7 133.9l4-4 4 4-4 4zM114.6 129l4-4 4 4-4 4zM114.6 138.9l4-4 4 4-4 4zM119.6 133.9l4-4 4 4-4 4zM124.5 138.9l4-4 4 4-4 4zM35.5 148.8l4-4 4 4-4 4zM35.5 158.7l4-4 4 4-4 4zM40.4 143.8l4-4 4 4-4 4zM40.4 153.7l4-4 4 4-4 4zM45.4 148.8l4-4 4 4-4 4zM45.4 158.7l4-4 4 4-4 4z"/>
<path d="M54.3 149.7l4 4-4 4-4-4zM54.3 159.6l4 4-4 4-4-4zM59.2 144.8l4.1 4-4.1 4-3.9-4zM59.2 154.7l4.1 4-4.1 4-3.9-4zM64.2 149.7l4 4-4 4-4-4zM64.2 159.6l4 4-4 4-4-4zM65.2 158.7l3.9-4 4.1 4-4.1 4zM69.1 144.8l4.1 4-4.1 4-3.9-4zM74.1 149.7l4 4-4 4-4-4zM74.1 159.6l4 4-4 4-4-4zM75.1 158.7l3.9-4 4.1 4-4.1 4zM79 144.8l4.1 4-4.1 4-3.9-4z"/>
<path d="M84 149.7l4 4-4 4-4-4zM84 159.6l4 4-4 4-4-4zM84.9 158.7l4-4 4 4-4 4zM88.9 144.8l4 4-4 4-4-4zM93.9 149.7l4 4-4 4-4-4zM93.9 159.6l4 4-4 4-4-4zM94.8 158.7l4-4 4 4-4 4zM98.8 144.8l4 4-4 4-4-4zM103.8 149.7l4 4-4 4-4-4zM103.8 159.6l4 4-4 4-4-4zM104.7 148.8l4-4 4 4-4 4zM104.7 158.7l4-4 4 4-4 4z"/>
<path d="M109.7 143.8l4-4 4 4-4 4zM109.7 153.7l4-4 4 4-4 4zM114.6 148.8l4-4 4 4-4 4zM114.6 158.7l4-4 4 4-4 4zM119.6 143.8l4-4 4 4-4 4zM119.6 153.7l4-4 4 4-4 4zM124.5 148.8l4-4 4 4-4 4zM124.5 158.7l4-4 4 4-4 4zM129.5 143.8l4-4 4 4-4 4zM129.5 153.7l4-4 4 4-4 4zM134.4 158.7l4-4 4 4-4 4zM138.4 144.8l4 4-4 4-4-4z"/>
<path d="M40.4 163.6l4-4 4 4-4 4zM45.4 168.6l4-4 4 4-4 4zM54.3 169.5l4 4-4 4-4-4zM59.2 164.6l4.1 4-4.1 4-3.9-4zM59.2 174.5l4.1 4-4.1 4-3.9-4zM64.2 169.5l4 4-4 4-4-4zM69.1 164.6l4.1 4-4.1 4-3.9-4zM69.1 174.5l4.1 4-4.1 4-3.9-4zM74.1 169.5l4 4-4 4-4-4zM79 164.6l4.1 4-4.1 4-3.9-4zM79 174.5l4.1 4-4.1 4-3.9-4zM84 169.5l4 4-4 4-4-4z"/>
<path d="M88.9 164.6l4 4-4 4-4-4zM88.9 174.5l4 4-4 4-4-4zM93.9 169.5l4 4-4 4-4-4zM98.8 164.6l4 4-4 4-4-4zM98.8 174.5l4 4-4 4-4-4zM103.8 169.5l4 4-4 4-4-4zM104.7 168.6l4-4 4 4-4 4zM108.7 174.5l4 4-4 4-4-4zM109.7 163.6l4-4 4 4-4 4zM113.7 169.5l4 4-4 4-4-4zM114.6 168.6l4-4 4 4-4 4zM118.6 174.5l4 4-4 4-4-4z"/>
<path d="M119.6 163.6l4-4 4 4-4 4zM123.6 169.5l4 4-4 4-4-4zM124.5 168.6l4-4 4 4-4 4zM129.5 163.6l4-4 4 4-4 4z"/>
</g>
<path d="M34 112.5v11.4M34 113.7h110M144 112.5v11.4" fill="none" stroke="#1a1a1a" stroke-width=".22"/>
<g fill="#1a1a1a">
<path d="M34 113.7l2.2-.6v1.2z"/>
<path d="M141.8 113.1l2.2 .6-2.2 .6z"/>
</g>
<path d="M144.8 124.7h9.4M153 124.7v58M144.8 182.7h9.4" fill="none" stroke="#1a1a1a" stroke-width=".22"/>
<g fill="#1a1a1a">
<path d="M153 124.7l.6 2.2h-1.2z"/>
<path d="M152.4 180.5h1.2l-.6 2.2z"/>
</g>
<path d="M89 119.5v4.4M93.9 119.5v4.4M89 120.7h4.9" fill="none" stroke="#1a1a1a" stroke-width=".22"/>
<g fill="#1a1a1a">
<path d="M89 120.7l2.2-.6v1.2z"/>
<path d="M91.7 120.1l2.2 .6-2.2 .6z"/>
</g>
<path d="M25.8 153.7h7.4M25.8 148.8h7.4M27 148.8v4.9" fill="none" stroke="#1a1a1a" stroke-width=".22"/>
<g fill="#1a1a1a">
<path d="M27 153.7l.6 2.2h-1.2z"/>
<path d="M26.4 146.6h1.2l-.6 2.2z"/>
</g>
<path d="M36.5 121.2l6 12" fill="none" stroke="#1a1a1a" stroke-width=".22"/>
<circle cx="42.5" cy="133.2" r=".35" fill="#1a1a1a"/>
<path d="M122.7 158.7l40 22" fill="none" stroke="#1a1a1a" stroke-width=".22"/>
<circle cx="122.7" cy="158.7" r=".35" fill="#1a1a1a"/>
<text font-size="5.6" fill="#1a1a1a" x="366.7" y="270">KC-01-1061</text>
<text font-size="5" fill="#1a1a1a" x="288.2" y="285.2">A</text>
<text font-size="4.2" fill="#1a1a1a" x="377.9" y="285.2">2 / 2</text>
<text font-size="4" fill="#1a1a1a" x="283.6" y="265.5">Top Cover Plate</text>
<g font-size="3.4" fill="#1a1a1a">
<text x="308.3" y="285.2">Top</text>
<text x="330.4" y="285.2">2026-11-26</text>
</g>
<g font-size="3.2" fill="#1a1a1a">
<text x="283.6" y="254.2">Part Control Drawing</text>
<text x="355.6" y="254.2">RELEASED</text>
</g>
<g font-size="3" fill="#1a1a1a">
<text x="252" y="108">HOLE TABLE</text>
<text x="316" y="108">HOLE SIZES</text>
<text x="252" y="182">GRILLES</text>
<text x="283.6" y="272.5">Kerbal Controller Mk1 · Main enclosure</text>
</g>
<g font-size="2.8" fill="#1a1a1a">
<text x="34.2" y="8.6">1</text>
<text x="84.2" y="8.6">2</text>
<text x="134.2" y="8.6">3</text>
<text x="184.2" y="8.6">4</text>
<text x="234.2" y="8.6">5</text>
<text x="284.2" y="8.6">6</text>
<text x="334.2" y="8.6">7</text>
<text x="384.2" y="8.6">8</text>
<text x="317.4" y="14.3">REVISIONS</text>
<text x="6.6" y="34.1">A</text>
<text x="411.6" y="34.1">A</text>
<text x="6.6" y="80.2">B</text>
<text x="411.6" y="80.2">B</text>
<text x="175.8" y="85.5">HOLE LOCATIONS (TOP FACE, FROM THE MODEL)</text>
<text x="6.5" y="126.4">C</text>
<text x="411.5" y="126.4">C</text>
<text x="6.5" y="172.6">D</text>
<text x="411.5" y="172.6">D</text>
<text x="64" y="197">DETAIL A: SPEAKER GRILLE G1 (2:1)</text>
<text x="6.6" y="218.7">E</text>
<text x="411.6" y="218.7">E</text>
<text x="221.6" y="244.2">KCMk1</text>
<text x="245.6" y="244.2">A3</text>
<text x="259.6" y="244.2">1:3 · mm</text>
<text x="287.6" y="244.2">J. Rostoker</text>
<text x="349.6" y="244.2">J. Kerman</text>
<text x="6.6" y="264.9">F</text>
<text x="411.6" y="264.9">F</text>
<text x="34.2" y="290.6">1</text>
<text x="84.2" y="290.6">2</text>
<text x="134.2" y="290.6">3</text>
<text x="184.2" y="290.6">4</text>
<text x="234.2" y="290.6">5</text>
<text x="284.2" y="290.6">6</text>
<text x="334.2" y="290.6">7</text>
<text x="384.2" y="290.6">8</text>
</g>
<g font-size="2.6" fill="#1a1a1a">
<text x="206" y="46.2">862.00</text>
<text x="56.9" y="69.5" transform="rotate(-90 56.9 69.5)">78.27</text>
<text x="85.7" y="112.7">55.00</text>
<text x="156" y="157" transform="rotate(-90 156 157)">29.00</text>
</g>
<g font-size="2.5" fill="#1a1a1a">
<text x="22.4" y="122.1">R14.50 (2×)</text>
<text x="333.9" y="244.2">2026-11-26</text>
<text x="395.9" y="244.2">2026-11-26</text>
</g>
<g font-size="2.4" fill="#1a1a1a">
<text x="245.2" y="24.9">A</text>
<text x="253.5" y="24.9">KC frame; speakers moved here from A1; plate renumbered KC-01-1061</text>
<text x="357" y="24.9">2026-11-26</text>
<text x="388.5" y="24.9">J. Kerman</text>
<text x="272.6" y="233">KC-01-1060 ASSY</text>
<text x="357.5" y="233">KC-01-1061 PART</text>
</g>
<g font-size="2.4" fill="#c0392b">
<text x="65.3" y="68.1">Y</text>
<text x="77.5" y="80.3">X</text>
</g>
<g font-size="2.3" fill="#6b6b6b">
<text x="166.2" y="89.1">Datum: lower-left corner. X right, Y up. Dimensions in mm. Grilles G1 and G2: detail A.</text>
<text x="71" y="200.6">G2 is the same, 164.00 to the right.</text>
</g>
<g font-size="2.3" fill="#1a1a1a">
<text x="88.5" y="119.7">2.475</text>
<text x="25.6" y="154.1" transform="rotate(-90 25.6 154.1)">2.475</text>
</g>
<g font-size="2.2" fill="#fff">
<text x="181.1" y="63">G1</text>
<text x="235.8" y="63">G2</text>
</g>
<g font-size="2.2" fill="#1a1a1a">
<text x="254.8" y="113.6">TAG</text>
<text x="269.3" y="113.6">X</text>
<text x="285.3" y="113.6">Y</text>
<text x="298.6" y="113.6">SIZE</text>
<text x="318.8" y="113.6">TAG</text>
<text x="338.6" y="113.6">SIZE</text>
<text x="359.7" y="113.6">QTY</text>
<text x="255.7" y="118.1">A1</text>
<text x="273.1" y="118.1">317</text>
<text x="287.3" y="118.1">57.13</text>
<text x="298.6" y="118.1">Ø3.4</text>
<text x="320.3" y="118.1">A</text>
<text x="327.2" y="118.1">Ø3.4 THRU</text>
<text x="361.4" y="118.1">8</text>
<text x="255.7" y="122.2">A2</text>
<text x="273.1" y="122.2">381</text>
<text x="287.3" y="122.2">57.13</text>
<text x="298.6" y="122.2">Ø3.4</text>
<text x="320.3" y="122.2">B</text>
<text x="327.2" y="122.2">Ø4.76 THRU</text>
<text x="361.4" y="122.2">6</text>
<text x="255.7" y="126.4">A3</text>
<text x="255.7" y="130.6">A4</text>
<text x="273.1" y="126.4">481</text>
<text x="273.1" y="130.6">545</text>
<text x="287.3" y="126.4">57.13</text>
<text x="287.3" y="130.6">57.13</text>
<text x="298.6" y="126.4">Ø3.4</text>
<text x="298.6" y="130.6">Ø3.4</text>
<text x="255.7" y="134.8">A5</text>
<text x="273.1" y="134.8">317</text>
<text x="287.3" y="134.8">33.13</text>
<text x="298.6" y="134.8">Ø3.4</text>
<text x="255.7" y="139">A6</text>
<text x="255.7" y="143.1">A7</text>
<text x="273.1" y="139">381</text>
<text x="273.1" y="143.1">481</text>
<text x="287.3" y="139">33.13</text>
<text x="287.3" y="143.1">33.13</text>
<text x="298.6" y="139">Ø3.4</text>
<text x="298.6" y="143.1">Ø3.4</text>
<text x="255.7" y="147.3">A8</text>
<text x="273.1" y="147.3">545</text>
<text x="287.3" y="147.3">33.13</text>
<text x="298.6" y="147.3">Ø3.4</text>
<text x="255.7" y="151.5">B1</text>
<text x="255.7" y="155.7">B2</text>
<text x="273.1" y="155.7">286</text>
<text x="274.4" y="151.5">36</text>
<text x="287.3" y="151.5">61.77</text>
<text x="287.3" y="155.7">61.77</text>
<text x="298" y="151.5">Ø4.76</text>
<text x="298" y="155.7">Ø4.76</text>
<text x="255.7" y="159.9">B3</text>
<text x="273.1" y="159.9">576</text>
<text x="287.3" y="159.9">61.77</text>
<text x="298" y="159.9">Ø4.76</text>
<text x="255.7" y="164">B4</text>
<text x="273.1" y="164">826</text>
<text x="287.3" y="164">61.77</text>
<text x="298" y="164">Ø4.76</text>
<text x="255.7" y="168.2">B5</text>
<text x="255.7" y="172.4">B6</text>
<text x="271.3" y="172.4">845.5</text>
<text x="272.5" y="168.2">16.5</text>
<text x="287.3" y="168.2">23.26</text>
<text x="287.3" y="172.4">23.26</text>
<text x="298" y="168.2">Ø4.76</text>
<text x="298" y="172.4">Ø4.76</text>
<text x="163.5" y="181.5">100 × ◇ 4.00 across corners THRU,</text>
<text x="163.5" y="184.3">square at 45°; grid 2.475 × 2.475, alternate</text>
<text x="163.5" y="187.2">positions, centred on the grille; every</text>
<text x="163.5" y="190">diamond inside the obround (webs ≈ 0.67)</text>
<text x="254.8" y="187.6">TAG</text>
<text x="269.3" y="187.6">X</text>
<text x="285.3" y="187.6">Y</text>
<text x="319.9" y="187.6">FEATURE</text>
<text x="255.5" y="192.1">G1</text>
<text x="255.5" y="196.2">G2</text>
<text x="270.1" y="192.1">349.00</text>
<text x="270.1" y="196.2">513.00</text>
<text x="287.3" y="192.1">45.13</text>
<text x="287.3" y="196.2">45.13</text>
<text x="295.2" y="192.1">55.00 × 29.00 obround grille, detail A</text>
<text x="295.2" y="196.2">55.00 × 29.00 obround grille, detail A</text>
</g>
<g font-size="2.1" fill="#1a1a1a">
<text x="243.8" y="19.6">REV</text>
<text x="292.8" y="19.6">DESCRIPTION</text>
<text x="360.2" y="19.6">DATE</text>
<text x="388.1" y="19.6">APPROVED</text>
</g>
<text font-size="2" fill="#c0392b" x="62.1" y="82.5">0,0</text>
<g font-size="2" fill="#1a1a1a">
<text x="225.2" y="233">DRAWING</text>
<text x="225.1" y="235.6">PACKAGE</text>
</g>
<g font-size="1.9" fill="#fff">
<text x="79.6" y="57.4">B1</text>
<text x="162.9" y="57.4">B2</text>
<text x="173" y="59.2">A1</text>
<text x="194.4" y="59.2">A2</text>
<text x="227.7" y="59.2">A3</text>
<text x="249" y="59.2">A4</text>
<text x="259.6" y="57.4">B3</text>
<text x="342.9" y="57.4">B4</text>
<text x="73.1" y="70.3">B5</text>
<text x="173" y="67.2">A5</text>
<text x="194.4" y="67.2">A6</text>
<text x="227.7" y="67.2">A7</text>
<text x="249" y="67.2">A8</text>
<text x="349.4" y="70.3">B6</text>
</g>
<g font-size="1.9" fill="#6b6b6b">
<text x="221.2" y="239.6">Project</text>
<text x="245.2" y="239.6">Size</text>
<text x="259.2" y="239.6">Scale / Units</text>
<text x="287.2" y="239.6">Created by</text>
<text x="349.2" y="239.6">Approved by</text>
<text x="283.2" y="248.6">Document type</text>
<text x="355.2" y="248.6">Document status</text>
<text x="283.2" y="258.6">Title</text>
<text x="355.2" y="258.6">DWG No.</text>
<text x="283.2" y="278.6">Rev.</text>
<text x="299.2" y="278.6">Panel</text>
<text x="325.2" y="278.6">Date of issue</text>
<text x="355.2" y="278.6">Sheet</text>
</g>
<g font-size="1.7" fill="#6b6b6b">
<text x="275.5" y="235.7">Assembly Drawing</text>
<text x="359.6" y="235.7">Part Control Drawing</text>
</g>
</svg>
